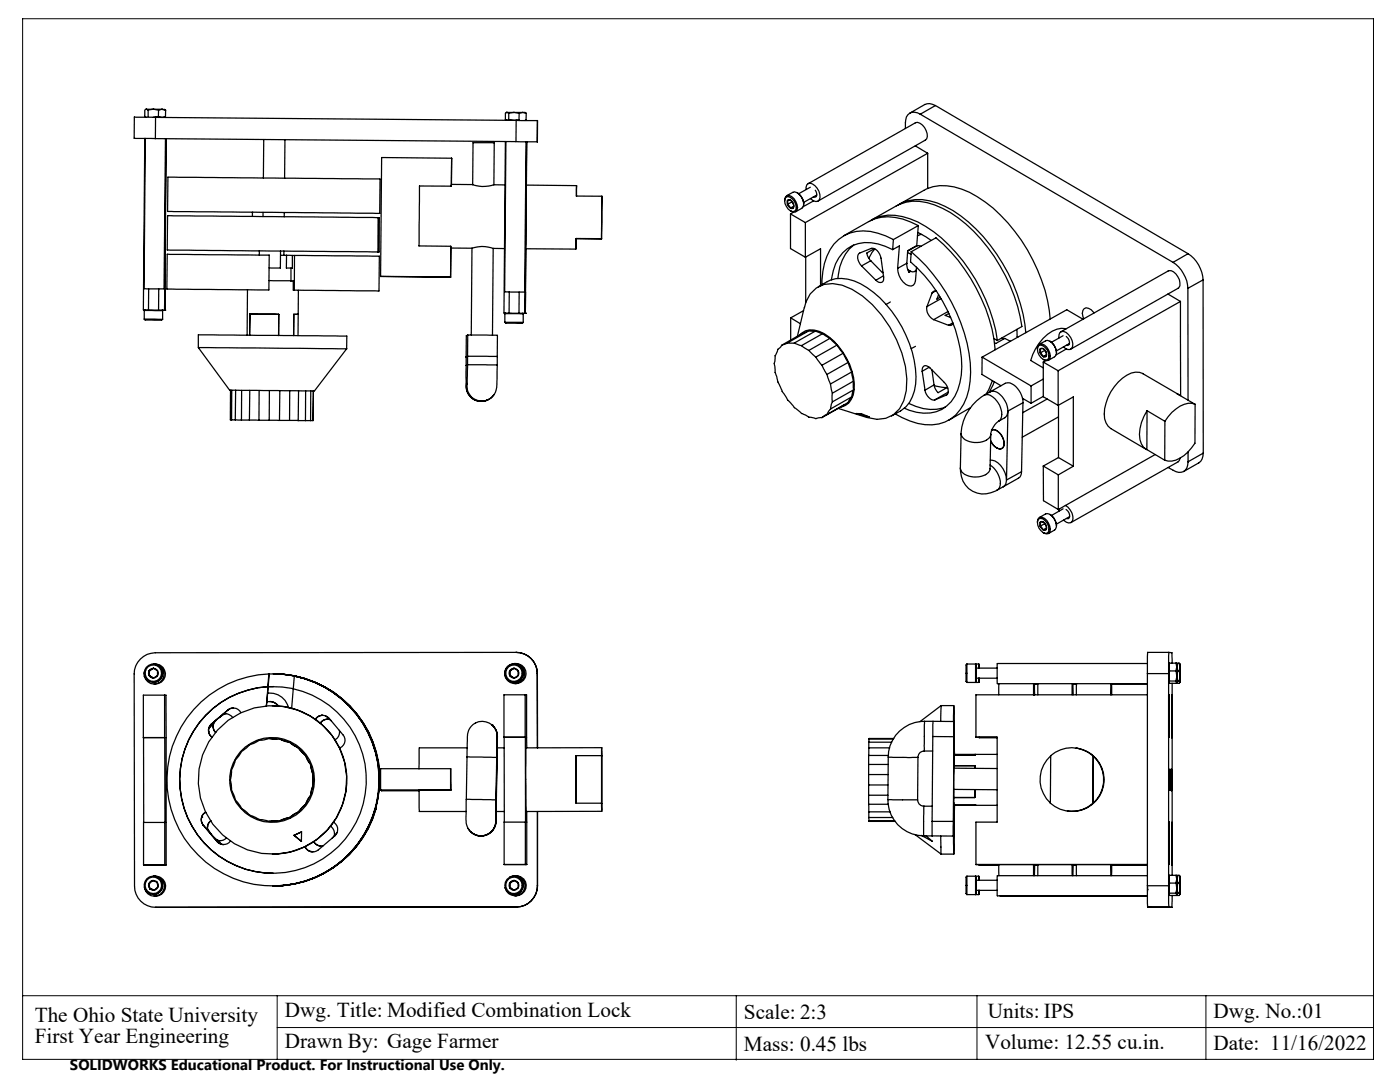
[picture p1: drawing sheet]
<svg xmlns="http://www.w3.org/2000/svg" width="279mm" height="216mm" viewBox="0 0 279 216" stroke-linecap="round" stroke-linejoin="round" font-family="sans-serif">
<g fill="none" stroke="#000" stroke-width=".25">
<path d="M28.9 21.9v1.3l.2 .2M28.9 27.6l-.3 34.2h.3M29 27.6l-.2 30h.5h3.4l.3-29.9M29.2 21.8l.4 .1M29.2 21.8h1.4M29.2 21.8l-.1 .1M29.2 21.8h-.2M29.6 21.9v1.3M30.6 21.8l1 .2M30.6 21.8h1.7M30.6 21.8l-1 .1M31 27.7l72 .6"/>
<path d="M31 23.4h-4.2v4.2l4.2 .1M31 23.4v4.3M31 23.4l72 .6M31.6 23.2l-1 .2M31.6 23.2l.7 .2 .7-.2M31.6 22v1.2M32.3 21.8l.8 .2M32.3 21.8l.6 .1M32.3 21.8l-.7 .2M32.9 21.9l.2 .1M33 23.2l-.2 .2M33.1 22l-.1 1.2"/>
<path d="M33.1 27.7l-.3 34.2M33.2 27.7l-.4 34.2M33.5 35.3l42.3 .4v6.9l-42.4-.4zM52.6 27.8v7.7M56.9 27.9l-.1 7.7M90.1 37.1h-6.4l-.1 7.7v4.3h6.4M90.1 36.8v.3M90.1 36.8h4.2l.1-8.3h3.8h.4v8.4M90.1 31.6l-13.9-.2-.2 23.7M90.1 31.6v5.5M90.1 31.6v5.2M94.3 36.9a6.5 6.5 0 0 0 4.3 0"/>
<path d="M98.6 36.9h2.2M100.9 22.6v1.2l.2 .2M100.9 28.3l-.3 34.2h.3M101 28.3l-.3 29.9 1.3 .1h2.7l.3-30M101.2 22.4l.3 .2M101.2 22.4h1.4M101.2 22.4l-.2 .1M101.5 23.8l-.3 .2M101.5 22.6v1.2M102.6 22.4l1 .2M102.6 22.4h1.7M102.6 22.4l-1.1 .2"/>
<path d="M103 28.3h4.2M103 24l4.2 .1M103 24v4.3M103.6 22.6v1.3l-1 .1-1.1-.2M104.3 22.4l.7 .2M104.3 22.4l.6 .1M104.3 22.4l-.7 .2M104.8 22.5l.2 .1M105 22.6v1.3l-.2 .2M105.1 28.3l-.3 34.2M107.2 28.3h.1M107.2 24.1v4.2"/>
<path d="M115.1 37l-10-.1-.1 .5-.1 12.2 10 .1M120.1 39.2v8.5M120.1 39.2l-5.1-.1 .1-2.1-.1 2.2M120.1 39.2v8.4M156.7 39.6l.3-.3a1.68 1.68 0 0 1 1.8 1.6l.1 .5-.1 .5-.2 .3a1.95 1.95 0 0 1-1.9-2.6zM157 39.1l1.2-.7a1.45 1.45 0 0 1 1.7 .8 1.82 1.82 0 0 1 .1 2.4l-1.2 .7M157.8 39.9h-.5l-.1 .1M157.8 39.9l.5 .8M157.8 39.9l-.6 .1M159.1 38.5h.1a2.69 2.69 0 0 1 1.2 2.2M160.9 37.8a.89 .89 0 0 1 .2-1 .89 .89 0 0 1 1.1-.1 2.72 2.72 0 0 1 1.3 3.2l-.3 .2a1.45 1.45 0 0 1-1.5-.5M161.3 36.7l21.4-12.2a1.86 1.86 0 0 1 2.1 1.5 1.45 1.45 0 0 1-.2 2l-21.3 12.1"/>
<path d="M161.7 37.4l-2.3 1.3M162.7 38a.98 .98 0 0 1 0 1.3h-.4M163 38.9l-2.6 1.5M182.7 29.1l2.4 1.5M183.7 22.8a1.81 1.81 0 0 0-2.1-.2 1.81 1.81 0 0 0-.9 1.9v1.1M183.7 22.8l50.4 29.6M185.1 30.6l-24.4 13.8M185.1 30.6v7M186.7 21.1a2.2 2.2 0 0 0-2.1-.3l-3 1.8M186.7 21.1l-3 1.7M186.7 21.1l50.4 29.5M29.7 57.6l-.1 4.3"/>
<path d="M31.7 57.6l-.1 4.3M32.9 57.6h.1M33.4 50.7l20.3 .2v7l-20.4-.2zM49.4 57.8l-.1 9.1M50.4 42.3v.9M51.8 50.1v.8M52.5 42.4v.8M53.7 56l4.4 .1M56 50.1v3.4l-2.3-.1M56 50.9h1.2M56.7 50.1v.8M56.7 42.4v.9"/>
<path d="M57.2 50.9v2.6h.9M57.2 50.9l1.1 .1M58.1 56.1h.4v1.8h.2M58.1 53.5v2.6M58.3 51v2.5h-.2M58.3 51h.5M58.8 51l16.9 .1-.1 7-16.9-.2M58.8 51l-.1 6.9M59.5 57.9v9.1M75.5 43.4l-42.1-.4v6.9l42 .4M75.5 43.4h.2v6.9h-.3M75.5 43.4l-.1 6.9"/>
<path d="M76 55.1v.1M76 55.1l13.9 .2M90 49.1v.4h4.2l-.1 17.4M90 49.1l-.1 6.2M90 49.5l-.1 5.8M94.2 49.5a6.1 6.1 0 0 1 4.2 .1M98.4 49.6l-.1 17.3M98.5 49.6h2.2M101.6 58.2v4.3M103.6 58.3v4.2M104.8 58.3h.1M105 49.6l-.2 12.9"/>
<path d="M115 47.6l-.1 2.1 .1-2.1M115 47.6h.1M115 47.6l5.1 .1M115 47.6h5.1M120.1 47.6v.1M156.6 40a.91 .91 0 0 1 1-1 2.63 2.63 0 0 1 1.5 2.9l-.3 .3-.3 .1-.7-.2M157.2 40v.8M157.2 40.8l.6 .7M157.8 42.7l2.9 1.7M157.8 42.7v6.9l2.9 1.7M158.2 40.4l-.2-.1-.8 .5M158.3 41.5l-.2 .1-.3-.1"/>
<path d="M158.3 40.7l.1 .3-.1 .5M158.3 40.7v.8M158.3 41.5h-.5M158.4 41.2l-.6 .3M158.4 42.3l-.6 .4M160.7 44.4v6.9M160.7 51.3l3.1-1.7v7.4M160.8 51.3v9.1M162.4 40.1l-2.1 1.1M163.3 57.2a7.1 7.1 0 0 1 5.9-1.5 15.9 15.9 0 0 1 8.8 6.4 22.4 22.4 0 0 1 4.7 14.5 7.1 7.1 0 0 1-4.8 6.4M170.4 48.9a9.1 9.1 0 0 0-3.2 6.7M171.9 53.1l-.4-.7a1.34 1.34 0 0 1 .1-1.9l2.3-.9a2.01 2.01 0 0 1 1.9 1.9l.6 3.8a.84 .84 0 0 1-.5 1.1 .84 .84 0 0 1-1.1-.5"/>
<path d="M171.9 53.1l2.9 2.8M173.7 44a8.8 8.8 0 0 1 7.9-.3 25.9 25.9 0 0 1 11.9 10.2 34 34 0 0 1 5.5 14M173.8 52l2.3 2.4 .1-.1M173.8 52l-1.9 1.1M174 43.9l4.9-2.8a8.8 8.8 0 0 1 7.6-.2 26.2 26.2 0 0 1 11.9 10.3 34.6 34.6 0 0 1 5.5 14l-4.9 2.7M174.5 49.6l-1.5 .9 .1 .6 .7 .9M174.6 49.7l-1.2 1.8M176.3 55l-1.5 .9M178.2 49.8a9.1 9.1 0 0 0-8.1-.8 8.2 8.2 0 0 0-4.2 6.8M178.2 49.8l1.3-.7-.4 4.5M178.3 47.8a10.3 10.3 0 0 0-9.8-.8 9.3 9.3 0 0 0-4.3 7.2l-.2 2.6M178.3 47.8l-.1 2"/>
<path d="M179.2 40.9a8.9 8.9 0 0 1 7.8-.4 26.4 26.4 0 0 1 11.9 10.2 33.1 33.1 0 0 1 5.8 15.7M179.5 40.7l4.9-2.7a8.7 8.7 0 0 1 7.5-.3 26 26 0 0 1 11.9 10.2 33.8 33.8 0 0 1 5.8 15.7M181 52.5v.9l.3 .7 .1 .2 .4-.1M181 52.5l-1.9 1.1M181.1 50.4l.7 .4M181.2 53.8a1.03 1.03 0 0 0 1.6 .1M181.9 50.2l-.2 2a29.8 29.8 0 0 1 10.2 21 10 10 0 0 1-3 7.8 7.4 7.4 0 0 1-7.4 .9l-1-.4M181.9 50.2a33.9 33.9 0 0 1 11.8 24.1 11.7 11.7 0 0 1-3 8.5 7.9 7.9 0 0 1-7.6 1.7l-1.5-.5-3-1.4M181.9 50.2l4.9-2.8a34.6 34.6 0 0 1 11.8 22.4M182.8 54l-.2 .2M182.9 53.3l-.2 2.7a1.09 1.09 0 0 1-.7 1 1.09 1.09 0 0 1-1.2-.2 4.1 4.1 0 0 1-1.7-3.2M182.9 49.1l.5-.1 .4 .1"/>
<path d="M182.9 49.1l-1.7 1M183 49l-.1 .1M183.2 46.4l2.6 1.6M183.3 45a11.1 11.1 0 0 0-8.7-1.3l-6.2 3.3M183.3 45l-5 2.8M183.3 45l-.3 4-1.8 1-.2 2.5M183.9 46.8l-.8 .3M186 58.5l-1 2.7M186.7 58.1l-.7 .4M186.9 58.1a.65 .65 0 0 0-.9 .4M187.3 58.8l-.3 .9 .6-.4M187.8 59.6l-2.8 1.6"/>
<path d="M233.1 58.7l2.5 1.4M234.1 52.4a6.8 6.8 0 0 1 3 5.1M237.1 57.5v22.3M237.1 50.6a6.7 6.7 0 0 1 3 5.2M237.1 50.6l-3 1.8M240.1 55.8l-3 1.7M240.1 55.8v34.6M28.8 61.9l3.7 .1M28.8 63.7h3.7M28.8 63.7l.2 .2h1.8h1.4l.3-.2M28.8 61.9v1.8M28.9 61.8l3.5 .1"/>
<path d="M28.9 61.8l-.1 .1M32.4 61.9l.1 .1M32.4 61.9h.5M32.5 62v1.7M32.8 61.9h.1M32.9 61.9h.1M39.6 66.8l29.6 .3v2.5l-6.4 8.4-17-.1-6.2-8.5zM39.6 69.4l29.5 .2M46 77.9v5.9h.2M46.2 77.9v5.9M47 77.9v5.9M48.2 77.9v5.9"/>
<path d="M49.8 66.9l.1-4.2h4.9h.8v4.3M49.8 77.9v5.9M51.7 77.9v6M53.8 77.9l-.1 6M55.8 78v5.9M57.8 78v5.9M59.5 62.7h-.9v4.3M59.6 78l-.1 5.9M61 78v5.9M62 78v5.9M62.5 78v5.9h-.5M93 72.9v2.9a3.5 3.5 0 0 0 2.5 4.2l.7 .1 1-.3"/>
<path d="M93 71.2v1.7M93.1 76.4a2.95 2.95 0 0 0 1 3 2.95 2.95 0 0 0 3.1 .4M93.2 76.7a2.97 2.97 0 0 0 4.1 3.1M93.2 72.9h-.2M93.3 72.8l-.1 3.9M93.3 71.1l5.9 .1M93.3 71.2h-.3M93.3 72.8h5.9M93.3 71.1v1.7M93.3 71.1l-.3 .1M93.3 66.9h5.9v4.3M93.3 66.9v4.2"/>
<path d="M93.3 66.9l-.2 .1-.1 4.2M97.3 79.8h-.1M98.5 78.8l-.5 .6-.7 .4M99.2 72.8v3.5a4.1 4.1 0 0 1-.7 2.5M99.2 71.2v1.6M100.8 64.3h3.6M100.8 62.6h3.6M100.8 64.3l.1 .2h2.4h.9l.2-.2M100.8 62.6v1.7M100.9 62.5h3.4M100.9 62.5l-.1 .1M104.3 62.5l.1 .1"/>
<path d="M104.3 62.5h.5M104.4 62.6v1.7M104.8 62.5h.1M156.1 68.8l-.1 .2a3.5 3.5 0 0 0-1.3 2.4 9.1 9.1 0 0 0 1 5.8l.2 .4a13.8 13.8 0 0 0 3.9 4.7 7.1 7.1 0 0 0 3 1.2l1.2-.2M157.2 68.4l-1.1 .4M157.2 68.4h1.3M157.8 63.4l1.9 1.2M157.8 63.4v4.4M158.5 68.4l1.4 .6M159.6 66.8a3.7 3.7 0 0 1 4.9-.2 13.2 13.2 0 0 1 6 11.2 3.4 3.4 0 0 1-2.8 3.4M159.9 69l1.5 .9M160.4 62l-2.6 1.4"/>
<path d="M160.5 61.3l-1.4 5.8M160.5 61.4a5.5 5.5 0 0 1 7.6-4.5 17.9 17.9 0 0 1 9.5 8.4 21.1 21.1 0 0 1 3.3 12.6 5.8 5.8 0 0 1-5.9 5.8l-2-.4-5.7-1.8M161 66.3l-.7 .1-4.2 2.4M161.4 69.9l1.4 1.4M162.8 66h-1.4l-4.2 2.4M162.8 66l1.4 .6M162.8 66l-4.3 2.4M162.8 71.3l1.2 1.6M164 72.9l1 1.8M164.2 66.6l1.4 .9M164.2 66.6l-4.3 2.4M165 74.7l.7 1.9"/>
<path d="M165.6 67.5l1.4 1.4M165.6 67.5l-4.2 2.4M165.7 76.6l.4 1.9M166.1 78.5v1.7M167 68.9l1.3 1.6M167 68.9l-4.2 2.4M168.3 70.5l1 1.8M168.3 70.5l-4.3 2.4M169.3 72.3l.7 1.9M169.3 72.3l-4.3 2.4M170 74.2l.3 1.9M170 79.2l-.7 1.1-4.2 2.4"/>
<path d="M170 74.2l-4.3 2.4M170 79.2l-4.2 2.4M170.3 76.1l.1 1.7M170.3 76.1l-4.2 2.4M170.4 77.8l-.4 1.4M170.4 77.8l-4.3 2.4M177.7 60.3l-.9 .4M182.7 69.1l-.8 .5M184 74.1a.79 .79 0 0 1 .3-1 .79 .79 0 0 1 1 .1l3.2 3.1 .6 1.1a1.2 1.2 0 0 1-.3 1.4M184 74.1l.6 3.8M184.6 77.9a2.1 2.1 0 0 0 1.9 1.9M185 61.2a2.45 2.45 0 0 0 1.3 2.6"/>
<path d="M185.5 73.3l-1.5 .8M186 73.8l.4 3M186.3 63.8l3 1.1M186.4 76.8l.3 .8 .5 .8 1.8-1.1M186.4 76.8l-1.8 1.1M186.4 76.9l2.6 .4M188.8 78.8l-2.3 1M188.9 78.8h-.1M189 77.3l.2 .1M189.2 62.2l-2.9 1.6M189.2 78.2l-2.7 1.6M189.4 62.5l-.8 .4 1.1 .5"/>
<path d="M190.1 64.4l-.8 .5M190.2 64.5a.62 .62 0 0 1-.9 .4M196 71.3v3.4l3.8 2.3M196 71.3l9.8 5.7M196.4 78.8a9.8 9.8 0 0 0-4.6 7.7M196.4 78.8a2.14 2.14 0 0 1 2.5 1.2 3.1 3.1 0 0 1 .5 4h-.1M197.6 78.2l3-1.7a2.51 2.51 0 0 1 2.8 1.4l.6 1.5 .2 1M197.6 78.2l.2-.1a2.91 2.91 0 0 1 2.8 2l.4 1 .2 .9M197.6 78.2l-1.2 .6M198 76l-.7 1.8-.5 .9M198.3 67.6l.7 .3M198.4 76.2l-1 2.1"/>
<path d="M200 67.4l.3 .2M201.6 68.1l-1.1-.6-1.8 1-.2-.1M203 65.7v1.4l.1 .2M204 79.5l1.8 1M205.8 77v3.5M207 69.7a.91 .91 0 0 1 1-1 2.6 2.6 0 0 1 1.5 2.8l-.2 .4-.4 .1-.7-.3M207.4 68.9a1.69 1.69 0 0 1 1.9 1.6v1l-.3 .3a1.95 1.95 0 0 1-1.9-2.6zM207.4 68.7l1.3-.7a1.45 1.45 0 0 1 1.6 .9 1.82 1.82 0 0 1 .2 2.3l-1.3 .7M207.6 69.6v.8M207.6 70.4l.6 .8M208.2 69.6l-.4-.1-.2 .1M208.2 69.6l.6 .7"/>
<path d="M208.2 69.6h-.6M208.2 75.6l-2.4 1.4M208.2 79.1l-2.4 1.4M208.2 72.2l3 1.8M208.2 72.2v7l3 1.7M208.6 70.1l-.1-.2-.9 .5M208.7 72l-.5 .2M208.8 71.1l-.3 .2-.3-.1M208.8 70.3l.1 .4-.1 .4M208.8 70.3v.8M208.8 71.1l-.6 .1M208.8 70.8l-.6 .4"/>
<path d="M209 79.6l-4.9 2.7M209.6 68.1a2.79 2.79 0 0 1 1.3 2.3M211.2 74v6.9M211.3 67.5a1.02 1.02 0 0 1 1-1.4 2.91 2.91 0 0 1 1.8 3l-.2 .4a1.13 1.13 0 0 1-1.7-.3M211.7 66.2l21.4-12.1a1.27 1.27 0 0 1 1.6 .5 2.45 2.45 0 0 1 .6 2.8l-21.6 12.3M212.2 67l-2.4 1.3M212.8 65.6a4.8 4.8 0 0 0-4.6 1.9 10.6 10.6 0 0 0-2.5 4.4l2.5 1.5M212.8 67.1l.1 .1a1.03 1.03 0 0 1 .2 1.7h-.3M212.8 69.6l-2 1.2M213.4 68.5l-2.6 1.5M216.1 63.7l-3.2-1.9-16.9 9.5M218.3 62.4a2.04 2.04 0 0 0-1.6-1 1.2 1.2 0 0 0-.6 1.7l.2 .5"/>
<path d="M235 78.6l.3 .2M235.6 60.1v18.9M235.6 60.1l-24.4 13.9M46.2 83.8h.8M47 83.8h1.2M48.2 83.8h1.6M49.8 83.8l1.9 .1M51.7 83.9h2M53.7 83.9h2.1M55.8 83.9h2M57.8 83.9h1.7M59.5 83.9h1.5"/>
<path d="M61 83.9h1M165.1 82.7l-1.1 .6M165.8 81.6l-.7 1.1M166.1 80.2l-.3 1.4M168.5 80.8l-4.5 2.5M170.9 82.5h1l1.6 .7zM181.4 80.5a8.8 8.8 0 0 0 7.3 .7M191.7 93.4a4.7 4.7 0 0 0 2.2 4.5 4.7 4.7 0 0 0 5.1-.1M191.7 93.4a2.19 2.19 0 0 0 2.1 1.7 3.6 3.6 0 0 0 3.7-1.2l.1-.4M191.8 86.5a2.19 2.19 0 0 0 2.2 1.7 3.2 3.2 0 0 0 3.7-1.4v-.1M191.8 86.5l-.1 6.9M193.7 81.4l-4.4 2.5"/>
<path d="M197.6 93.5v.1M197.6 92.8a4.3 4.3 0 0 1 1.9 4.4l-.5 .6M197.6 91.8a3.3 3.3 0 0 1 3 2.5l.3 1.5M197.7 86.6l-.1 6.9M197.9 85.8a1.34 1.34 0 0 1 1.6 .6 2.7 2.7 0 0 1 .7 2.9 1.22 1.22 0 0 1-1.8-.3l-.7-1.1a2.66 2.66 0 0 0 1.9 1.7 1.18 1.18 0 0 0 .7-1.7 2.32 2.32 0 0 0-2.4-2.1zM199.3 84a3.9 3.9 0 0 0-1.6 2.6M200.2 97.1l-1.2 .7M200.9 95.8a1.45 1.45 0 0 1-.7 1.3M201.2 82a1.55 1.55 0 0 1-.7 1.4l-1.2 .6M201.2 82l-.3 13.8M203.9 94.1a1.43 1.43 0 0 1-.7 1.3l-3 1.7M203.9 94.1l-3 1.7"/>
<path d="M204.2 80.4l-3 1.6M204.2 80.4l-.3 13.7M208.2 93v6.9l3 1.8M208.2 93l3 1.8M211.2 80.9l3-1.7v13.8M211.2 94.8v6.9M211.2 83.2l-7.2 4M211.2 91.3l3 1.7M211.2 80.9v10.4M211.2 91.3l-3 1.7M214.2 93l-3 1.8M228.9 89.7l3.5 2.1"/>
<path d="M228.9 82a7.5 7.5 0 0 0-1.1 6.6l.4 .7 .7 .4M228.9 82l3.6 2.1M228.9 82v7.7M230.5 90.7l-19.3 11M232.5 84.1l-.1 7.7M235.5 91.4l-.4 .7-21.4 12.2M237.1 92.1a1.79 1.79 0 0 1-.9 2 1.79 1.79 0 0 1-2.1-.3l-1-.5M237.1 90.2v1.9M238.5 80.7v7.7a7.1 7.1 0 0 1-4.6 3.6l-1.5-.2M238.5 80.7a3.5 3.5 0 0 0-3.8 .9l-.8 .7-1.4 1.8M238.5 80.7l-10.4-6.1a2.84 2.84 0 0 0-3.2 .3 9.4 9.4 0 0 0-4.4 8.7l.7 1.5 .5 .4 7 4.1M240.1 90.4a2.2 2.2 0 0 1-.8 2l-3.1 1.7"/>
<path d="M240.1 90.4l-3 1.7M207 104.2a.91 .91 0 0 1 1-1 2.6 2.6 0 0 1 1.5 2.9l-.2 .3-.4 .1-.7-.2M207.4 103.5a1.41 1.41 0 0 1 1.6 1 1.53 1.53 0 0 1 0 1.9 1.45 1.45 0 0 1-1.6-1 1.53 1.53 0 0 1 0-1.9zM207.4 103.3l1.3-.7a1.42 1.42 0 0 1 1.6 .8 1.82 1.82 0 0 1 .2 2.4l-1.3 .7M207.6 104.2v.8M207.6 105l.6 .7M208.2 104.1h-.4l-.2 .1M208.2 104.1l.6 .8M208.2 104.1l-.6 .1M208.6 104.6l-.1-.1-.9 .5M208.8 105.7l-.2 .1-.4-.1M208.8 104.9l.1 .3-.1 .5"/>
<path d="M208.8 104.9v.8M208.8 105.7h-.6M208.8 105.4l-.6 .3M209.6 102.7a2.79 2.79 0 0 1 1.3 2.3M211.3 101.6v.4M212.2 101.5l-2.4 1.4M212.6 100.9a2.88 2.88 0 0 1 1.4 3.1l-.3 .3a1.43 1.43 0 0 1-1.4-.5M212.8 101.7h.1a1.15 1.15 0 0 1 .3 1.8h-.4M213.5 103.1l-2.7 1.5M28.6 138.7h4.5l.1 33.9h-4.6v-8.5h4.3v-16.9h-4.3zM29.8 134.8l.8 .5M29.8 134.8h.1"/>
<path d="M29.8 134.8l.4 .4 .4 .1M29.8 133.8h.1M29.8 133.8v1M29.8 133.8l-.2 .5 .2 .5M30.6 132.5h.1M30.6 136.2h.1M30.6 133.3l.4 .1 .4 .4M30.6 133.3l.8 .5M30.6 133.3l-.8 .5M30.6 133.3l-.4 .1-.4 .4M30.6 132.5a1.83 1.83 0 0 1 1.9 1.8 1.83 1.83 0 0 1-1.9 1.9M30.7 132.5a2.01 2.01 0 0 1 2 2.1 2.01 2.01 0 0 1-2.2 1.9 2.01 2.01 0 0 1-1.7-2.4"/>
<path d="M30.8 132.5a2.01 2.01 0 0 1 2.2 2 2.01 2.01 0 0 1-2.2 2M31.4 134.8l-.4 .4-.4 .1M31.4 134.8l-.8 .5M31.4 133.8v1M31.4 133.8l.2 .4-.2 .6M32.8 138.7v8.5M53.3 139.6h.1M53.4 138.3a3.8 3.8 0 0 1 4.2 2.8M53.4 137h.1M53.5 137a18.6 18.6 0 0 0-17.6 19.1 18.6 18.6 0 0 0 18.6 18.1M53.5 137l-.3 3.9M53.7 134.5a21.2 21.2 0 0 0-18 30.9 21.2 21.2 0 0 0 35.6 3 21.2 21.2 0 0 0-12.6-33.5"/>
<path d="M53.7 134.5h.1M53.7 134.5l-.3 2.5M53.7 134.5a21.2 21.2 0 0 1 21.7 17.5M53.7 134.5l-.4 5.1M53.8 140a1.93 1.93 0 0 1 1.8 .9 2.19 2.19 0 0 0-2.4-.8M54.5 134.4a21.2 21.2 0 0 1 21.3 22M54.6 137h-1.1a18.6 18.6 0 0 1 18.5 25.2 18.6 18.6 0 0 1-30.5 6.7 18.6 18.6 0 0 1 6.1-30.6l3.9-1.1 1.9-.2M58.7 134.9a21.1 21.1 0 0 1 16.9 22.8 21.1 21.1 0 0 1-21.1 19.1 21.1 21.1 0 0 0 21.2-19.7M58.7 134.9l-.5 6.4M101.7 134.8l.9 .5M101.7 134.8h.1M101.7 133.8h.1"/>
<path d="M101.7 134.8l.5 .4 .4 .1M101.7 133.8v1M101.7 133.8l-.1 .5 .1 .5M102.6 132.5h.1M102.6 136.2h.1M102.6 133.3l.8 .5M102.6 133.3l.3 .1 .5 .4M102.6 133.3l-.9 .5M102.6 133.3l-.4 .1-.5 .4M102.6 132.5a1.83 1.83 0 0 1 1.8 1.8 1.83 1.83 0 0 1-1.8 1.9M102.7 132.4a2.02 2.02 0 0 1 2.3 2 2.02 2.02 0 0 1-2.3 2M103 130.2h-72a4.3 4.3 0 0 0-4.2 4.3v42.3a4.2 4.2 0 0 0 4.3 4.2"/>
<path d="M103 130.2a4.2 4.2 0 0 1 4.2 4.2M103.4 134.8l-.5 .4-.3 .1M103.4 134.8l-.8 .5M103.4 133.8v1M103.4 133.8l.1 .4-.1 .6M104.8 138.6v8.5M107.2 134.4v14.8M107.2 134.4h.1M107.2 134.4l.1 14.8M193 132.5v3.7M193 132.5l-.2 .2v3.3l.2 .2M193 132.5h2.3"/>
<path d="M193 136.2h2.3M194.8 133.3v-.7v3.5v-.8M194.8 132.6l-.1-.1v3.7l.1-.1M194.8 133.3v2M194.8 133.3h4.2M194.8 135.3h4.2M195.3 135.3v.9M195.3 132.5v.8M195.3 132.5l.1 .1M195.4 133.3v-.7v.7M195.4 135.3v.8v-.8M195.4 136.1l-.1 .1"/>
<path d="M199.4 136.4l-.1 2.2M206.3 136.4v2.2M206.4 136.4l.1 2.2M206.4 136.5h.7M207.1 136.4v2.2M214 136.4v2.2M214.1 136.4l.1 2.2M214.1 136.5h.7M214.8 136.4v2.2M221.7 136.4v2.2M221.8 136.4l.1 2.2M221.8 136.5h7.2"/>
<path d="M229 132.4h-30v.1v3.9h30M229 138.6h-34.2v8.5h4.2v16.9h-4.2v8.5h34.2M229 134.4h4.2M229 134.4v42.3M233.2 138.6v8.5M233.2 134.4v42.3M233.3 133.1l.1 .8M233.3 133.1v1.8M233.3 134.9l.1 1M233.3 134.9v1.2M233.3 136.1l.1 .2h1.9l.2-.2M233.3 130.2l-.1 4.2"/>
<path d="M233.3 130.2h.6v2.1M233.3 130.2h-4.3v4.2M233.4 133.9l-.1 1M233.4 132.3l-.1 .2v.6M233.4 133.9h1.3M233.4 132.3l-.1 .8M233.4 132.3h1.9M233.4 135.9h1.3M233.4 135.9l-.1 .2M233.9 138.7v8.5zM233.9 136.3v38.4M234.7 133.9l.1 1"/>
<path d="M234.7 135.9l.1 .2M234.8 133.1l-.1 .8M234.8 132.5v.6M234.8 132.5v3.6M234.8 134.9v1.2M234.8 133.1v1.8M234.8 133.3v2zM234.8 134.9l-.1 1M234.8 132.5l-.1-.2 .1 .8M234.8 136.1l-.1 .2M234.9 133.9h.4M234.9 135.9h.4"/>
<path d="M235.3 133.9l.2 1M235.3 132.3l.2 .2M235.3 132.3l.2 .8M235.3 135.9l.2 .2M235.5 133.1l-.2 .8M235.5 132.5v.6M235.5 132.5v3.6M235.5 134.9v1.2M235.5 133.1v1.8M235.5 133.3v2zM235.5 134.9l-.2 1M28.6 147.2l.1 16.9"/>
<path d="M42.2 144.5a1.67 1.67 0 0 0 .1 2.6M42.2 144.5h.1M42.2 144.5a1.54 1.54 0 0 0-.5 1.5l.2 .6 .4 .5M42.7 144.2v.1a1.71 1.71 0 0 0 .3 1.9 1.63 1.63 0 0 1-.4-1.9M43.1 143.7l-1.4 1.6M43.3 143.5l-1.6 1.8M44.6 142.5a1.67 1.67 0 0 1 1.9 .7M44.7 142.5l-.9 .6M44.8 142.5l-1.3 .8M45.1 142.4l-.6 .1M45.5 141.7a1.71 1.71 0 0 1 2.6 .5M45.5 141.7l-3.3 2.8"/>
<path d="M46.6 141.3l-.7 .1-.4 .3M53.7 147.4h-.2a8.3 8.3 0 0 0-7.3 6.4 8.3 8.3 0 0 0 3.9 8.9l.7 .3a4.9 4.9 0 0 0 2.5 .8l.5 .1M53.7 147.4l2.1 .1M53.7 147.4l1.5 .1M54.4 140.8h.1M54.4 140.8a14.8 14.8 0 0 1 14.8 14.8 14.8 14.8 0 0 1-14.8 14.8M55.8 147.5l2 .6M57.8 148.1l1.7 1.1M57.8 148.1h.1M57.8 148.1l1.8 1.1M59.5 149.2l1.5 1.5M59.5 149.2h.1"/>
<path d="M59.6 149.2l1.4 1.5M61 150.7l.4 1 .6 .8M61 150.7h.1M61 150.7l1 1.8M62 152.5l.5 2.1M62 158.7l-1 1.8M62 158.7h.1M62 152.5h.1M62.5 154.6v2M62.5 156.6l-.5 2.1M62.5 154.6h.1M62.5 156.6h.1"/>
<path d="M62.9 143.5a1.74 1.74 0 0 1 2.8-.2l2.7 3.3a1.65 1.65 0 0 1-.6 2.7M64.2 142.7l-.7 .3-.5 .5M64.2 142.7h.2M64.2 142.7h.1M65 142.8l1.1 1.1M65.4 143.5a1.73 1.73 0 0 0-1.5 .8M65.8 143.6a1.68 1.68 0 0 0-1.9 .7M67.7 145.7a1.68 1.68 0 0 1-.8 1.9M75.4 152h.1M75.5 152a21.2 21.2 0 0 0-20.9-17.6 21.2 21.2 0 0 1 21.2 22M75.7 157.1h.1M75.7 157.1a21.1 21.1 0 0 1-21.1 19.7 21.2 21.2 0 0 0 20.4-15.4"/>
<path d="M75.7 156.4h.1M76 157.6h13.9M76 157.6l.2 .2h7.4M89.9 153.4l.1 4.3M89.9 153.4h-13.9v4.2M89.9 153.4v4.2M89.9 157.6l.1 .1M90 157.7h-6.4l.1 4.2h9.3M93.1 159.5l-.1 2.2a7.1 7.1 0 0 0 .4 3.6M93.1 159.5l5.9 .1-.1 4.1M93.2 151.1l-.1 8.4M93.2 149.2h-9.5l-.1 4.2"/>
<path d="M98.2 144.6a3.1 3.1 0 0 0-3.6-.1 3.1 3.1 0 0 0-1.3 3.3l-.1 3.3M98.2 144.6a3.2 3.2 0 0 1 1 3.1l-.1 3.4h-5.9M98.2 144.6h.1M98.2 144.6v.1a2.95 2.95 0 0 1 1.1 2.3M98.2 144.6a2.95 2.95 0 0 1 1 2.4M99.2 149.2h1.4M99.2 147l-.2 16.9M99.2 147v.2M99.2 147h.1M99.3 147l-.3 16.9M100.6 147.1v16.9M104.8 147.1l.1 16.9h-4.3"/>
<path d="M104.8 147.1h-4.2v-8.5h4.5v10.6M115 150.8v9.5M115 150.8h5.1M120.1 150.8v-1.6v12.7v-1.6M120.1 150.8v9.5M120.1 149.2h-15.1l-.1 4.1 .1 8.6h15.1M173.4 154.6v2M173.4 156.6v2.1M173.4 152.5v2.1M173.4 158.7v1.8M173.4 150.7v1.8M173.4 154.6h3.8"/>
<path d="M173.4 156.6h3.8M173.4 158.7h3.8M173.4 152.5h3.8M173.4 150.7h3.9M173.4 149.2v1.5M173.4 148.1v1.1M173.4 149.2h4.2M173.4 148.1h4.5M173.4 147.5v.6M173.4 147.5h4.9M177.2 159.5a7.2 7.2 0 0 0 7.1 7.3M177.2 159.5l5.9 .1"/>
<path d="M177.3 151.1h5.9M177.3 151.1l-.1 8.4M178.4 147.4h-5v.1M183.1 159.6a1.25 1.25 0 0 0 1.3 1.3M183.2 151.1l-.1 8.5M184.5 149.9a1.2 1.2 0 0 0-1.3 1.2M184.5 149.9h1.6M184.5 143.9a7.2 7.2 0 0 0-7.2 7.2M184.5 143.9v6M184.5 143.9h1.7M186.2 147h4.2M186.2 147l-.2 16.9"/>
<path d="M186.2 143.9v3.1M186.2 143.9l4.2 .1M187.8 140.9l-.1 3.1M190.3 144l.1-3.2 .1 9.7M190.3 157.5l8.7 .1M190.4 157.5l-.1 9.3v-2.9M190.4 140.8h-2.6l-4.2 3.2M190.4 147v-3v9.3M190.4 150.5h8.6M190.4 147l-.1 16.9M190.4 152.8h4.2v.5M194.6 157.6v1.5h-4.2"/>
<path d="M194.6 150.5v.2h-4.2M195.4 147.1l3.6 .1M199 153.4l-8.6-.1-.1 4.2M209.7 150.8a6.4 6.4 0 0 0 0 9.5M214.7 149.3a6.4 6.4 0 0 1 5.6 7.1 6.4 6.4 0 0 1-7.3 5.5M218.2 150.8a6.3 6.3 0 0 0-8.5 0l-.1 9.5a6.4 6.4 0 0 0 8.5 0M218.2 150.8h.1M218.2 150.8l-.1 9.5M218.2 150.8a6.4 6.4 0 0 1-.1 9.5M233.5 153.5v4.2zM233.7 153.5v4.2zM233.8 153.5l.1 .2-.1 4.1z"/>
<path d="M29.7 176.4l.2 .9M29.7 176.4v.6l.2 .3M29.7 176.4h.1M29.9 177.3l.9 .3M29.9 177.3l.4 .3h.5M29.9 177.3h.1M29.9 177.3l1 .3M30.4 175.7l.9 .3M30.4 175.7h.5l.4 .3M30.4 175.7l-.7 .7M30.4 175.7l-.4 .2-.3 .5M30.6 174.8h.1"/>
<path d="M30.6 178.5h.1M30.6 174.8a1.83 1.83 0 0 1 1.9 1.9 1.83 1.83 0 0 1-1.9 1.8M30.7 174.8a1.99 1.99 0 0 1 2.1 1.9 1.99 1.99 0 0 1-1.8 2.1 1.99 1.99 0 0 1-2.2-1.8M30.8 174.8a2.01 2.01 0 0 1 2.3 2 2.01 2.01 0 0 1-2.3 2M31.3 176l.2 .9M31.3 176l.3 .5-.1 .4M31.5 176.9l-.2 .4-.5 .3M31.5 176.9l-.7 .7M32.9 164.1v8.5M40.3 163.1l.3-.6 .5-.4a1.69 1.69 0 0 0-.6 2.5M40.3 163.1a1.62 1.62 0 0 0 .3 1.5M40.3 163.1h.1"/>
<path d="M40.5 164.6l2.8 3.3M40.5 164.6h.1M40.6 164.6l2.8 3.3M41.4 165.4l1.1 1.5M41.5 165.7a1.7 1.7 0 0 1 .6-1.9l-.6 .8v1.1M41.5 165.5l.7 1M42.5 166.9l1.7 1.6M42.6 167l1.6 1.5M43.3 167.6l.7 .1M43.3 167.9h.1M43.4 167.9l.5 .4 .8 .2M45.2 167.2a1.64 1.64 0 0 1-1.9 .4"/>
<path d="M46 167.8a1.69 1.69 0 0 1-2.7 .1M53.8 163.9h.1M54.4 170.4h.1M55.3 163.8l-1.5 .1M55.8 163.8l-2 .1M57.8 163.1l-2 .7M57.8 163.1h.1M57.9 163.1l-2.1 .7M59.5 162l-1.7 1.1M59.5 162h.1M59.6 162l-1.7 1.1M60.2 166l-.1 1.9-1.4-1.2"/>
<path d="M60.2 166l-1.5 .7M61 160.5l-1.5 1.5M61 160.5h.1M61 160.5l-1.4 1.5M61.9 169.9l.6 .1M61.9 169.9h.1M64.5 168.8a1.78 1.78 0 0 1-1.9-.8 1.82 1.82 0 0 0 1.5 .8M66 164.9a1.74 1.74 0 0 1 .7 1.9M66.6 164.1a1.66 1.66 0 0 1 .2 2.7l-3.3 2.8a1.66 1.66 0 0 1-2.6-.7l.4 .7 .6 .3M67.3 166.1l-1 1.2M75 161.4h.1M75 161.4a21.2 21.2 0 0 1-20.5 15.4"/>
<path d="M93.4 165.3l.7 .8M94.1 166.1h.1M99 163.7a3 3 0 0 1-1.7 2.8 3 3 0 0 1-3.2-.4M99 163.9a2.94 2.94 0 0 1-1.8 2.6 2.94 2.94 0 0 1-3.1-.4M99 163.7v.2M99 163.9h.1M99 163.9a2.96 2.96 0 0 1-1.8 2.7 2.96 2.96 0 0 1-3.1-.5M99 161.9h1.6M101.7 175a2.01 2.01 0 0 1 2.9 .9 2.01 2.01 0 0 1-1.2 2.7 2.01 2.01 0 0 1-2.6-1.5M101.7 176.2h.1M101.7 177.1l.9 .5M101.7 177.1h.1"/>
<path d="M101.7 177.1l.5 .5h.4M101.7 176.2v.9M101.7 176.2l-.1 .5 .1 .4M102.6 174.8h.1M102.6 178.5h.1M102.6 175.7l.8 .5M102.6 175.7l.3 .1 .5 .4M102.6 175.7l-.9 .5M102.6 175.7l-.4 .1-.5 .4M102.6 174.8a1.83 1.83 0 0 1 1.8 1.9 1.83 1.83 0 0 1-1.8 1.8M102.8 174.7a2.02 2.02 0 0 1 2.2 2 2.02 2.02 0 0 1-2.2 2.1M103.4 177.1l-.5 .5h-.3"/>
<path d="M103.4 177.1l-.8 .5M103.4 176.2v.9M103.4 176.2l.1 .3-.1 .6M104.8 164v8.5M105.1 161.9v10.6h-4.5v-8.5M107.2 176.7a4.2 4.2 0 0 1-4.2 4.3h.1M107.2 161.9v14.8M107.2 176.7h.1M107.3 176.7a4.2 4.2 0 0 1-4.2 4.3M107.3 161.9v14.8M115 160.3h5.1M173.4 160.5v1.5"/>
<path d="M173.4 160.5h3.9M173.4 162v1.1M173.4 163.1v.7M173.4 162h4.2M173.4 163.1h4.8M173.4 163.8v.1h5.3M173.4 163.8h5.1M182.6 166.5l5.2 3.9h2.6M183.9 166.7l2.2 1.2-1.3-1.1M184.3 166.8h1.7M184.4 160.9l-.1 5.9M184.4 160.9h1.7"/>
<path d="M186 163.9v2.9M186 163.9h4.3M186 166.8h4.3M187.7 166.8l.1 3.6M190.3 160.1l.1 .6M190.4 160.7h.1M190.4 160.7h8.6M190.5 160.7l-.1 9.7-.1-3.7M193 174.8v3.7M193 174.8l-.2 .2v3.3l.2 .2M193 174.8h2.3M193 178.5h2.3"/>
<path d="M194.6 160.7h.1M194.8 175.6v-.7v3.5v-.7M194.8 174.9l-.1-.1v3.7l.1-.1M194.8 175.6v2.1M194.8 175.6h4.2M194.8 177.7h4.2M195.3 177.7v.8M195.3 174.8v.8M195.3 174.8l.1 .1M195.4 175.6v-.7v.7M195.4 177.7v.7v-.7M195.4 172.5l3.9 .1"/>
<path d="M195.4 178.4l-.1 .1M199.3 172.5l.1 2.2M199.6 178.8h29.4M206.3 172.5v2.2M206.5 172.5l-.1 2.2M206.5 172.6h.6M207.1 172.5v2.2M214 172.5v2.2M214.2 172.5l-.1 2.2M214.2 172.6h.6M214.8 172.5v2.2M218.1 160.3h.1"/>
<path d="M221.7 172.5v2.2M221.9 172.5l-.1 2.2M221.9 172.6h7.1M229 174.7h-30v.3v3.8h30M229 176.7v4.3M229 176.7h4.2M229 177v.8M229.1 177.4l-.1 .2M233.2 176.7l.1 4.3M233.2 164v8.5M233.3 175.4l.1 .8M233.3 175.4v1.8"/>
<path d="M233.3 177.2l.1 1M233.3 177.2v1.2M233.3 178.4l.1 .3h1.9l.2-.3M233.4 176.2l-.1 1M233.4 174.7l-.1 .1v.6M233.4 176.2h1.3M233.4 174.7l-.1 .7M233.4 174.7h1.9M233.4 178.2h1.3M233.4 178.2l-.1 .2M233.9 164.1v8.5zM233.9 178.7v2.3"/>
<path d="M234.7 176.2l.1 1M234.7 178.2l.1 .2M234.8 175.4l-.1 .8M234.8 174.9v.5M234.8 174.9v3.5M234.8 177.2v1.2M234.8 175.4v1.8M234.8 175.6v2.1zM234.8 177.2l-.1 1M234.8 174.9l-.1-.2 .1 .7M234.8 178.4l-.1 .3M234.9 176.2h.4"/>
<path d="M234.9 178.2h.4M235.3 176.2l.2 1M235.3 174.7l.2 .2M235.3 174.7l.2 .7M235.3 178.2l.2 .2M235.5 175.4l-.2 .8M235.5 174.9v.5M235.5 174.9v3.5M235.5 177.2v1.2M235.5 175.4v1.8M235.5 175.6v2.1zM235.5 177.2l-.2 1"/>
<path d="M31.1 181h.1M103.1 181h-72M229 181h4.3M229 181h4.9M233.3 181h.6"/>
<circle cx="30.6" cy="134.3" r="1.65"/>
<circle cx="30.6" cy="134.3" r="1.83"/>
<circle cx="102.6" cy="134.3" r="1.65"/>
<circle cx="102.6" cy="134.3" r="1.83"/>
<circle cx="102.7" cy="134.4" r="1.99"/>
<circle cx="54.3" cy="155.6" r="8.5"/>
<circle cx="54.4" cy="155.6" r="14.8"/>
<circle cx="30.6" cy="176.7" r="1.84"/>
<circle cx="30.6" cy="176.7" r="1.65"/>
<circle cx="102.6" cy="176.7" r="1.65"/>
<circle cx="102.6" cy="176.7" r="1.83"/>
</g>
<path d="M4.5 3.7h269.6v207.7h-269.6zM4.5 198.7h269.6M55.3 198.7v12.7M146.9 198.7v6.3M195 198.7v12.7M240.7 198.7v12.7M55.3 205h218.8M146.9 205.2v6.4" fill="none" stroke="#000" stroke-width=".2"/>
<g font-size="4.2">
<text x="6.9" y="203.9">The Ohio State University</text>
<text x="56.9" y="202.9">Dwg. Title: Modified Combination Lock</text>
<text x="148.5" y="203.4">Scale: 2:3</text>
<text x="197.1" y="203.1">Units: IPS</text>
<text x="242.2" y="203.1">Dwg. No.:01</text>
<text x="6.9" y="208.1">First Year Engineering</text>
<text x="56.9" y="209.2">Drawn By: Gage Farmer</text>
<text x="148.5" y="209.6">Mass: 0.45 lbs</text>
<text x="196.6" y="209.3">Volume: 12.55 cu.in.</text>
<text x="242.2" y="209.5">Date: 11/16/2022</text>
</g>
<text font-size="3" x="14" y="213.5">SOLIDWORKS Educational Product. For Instructional Use Only.</text>
</svg>
